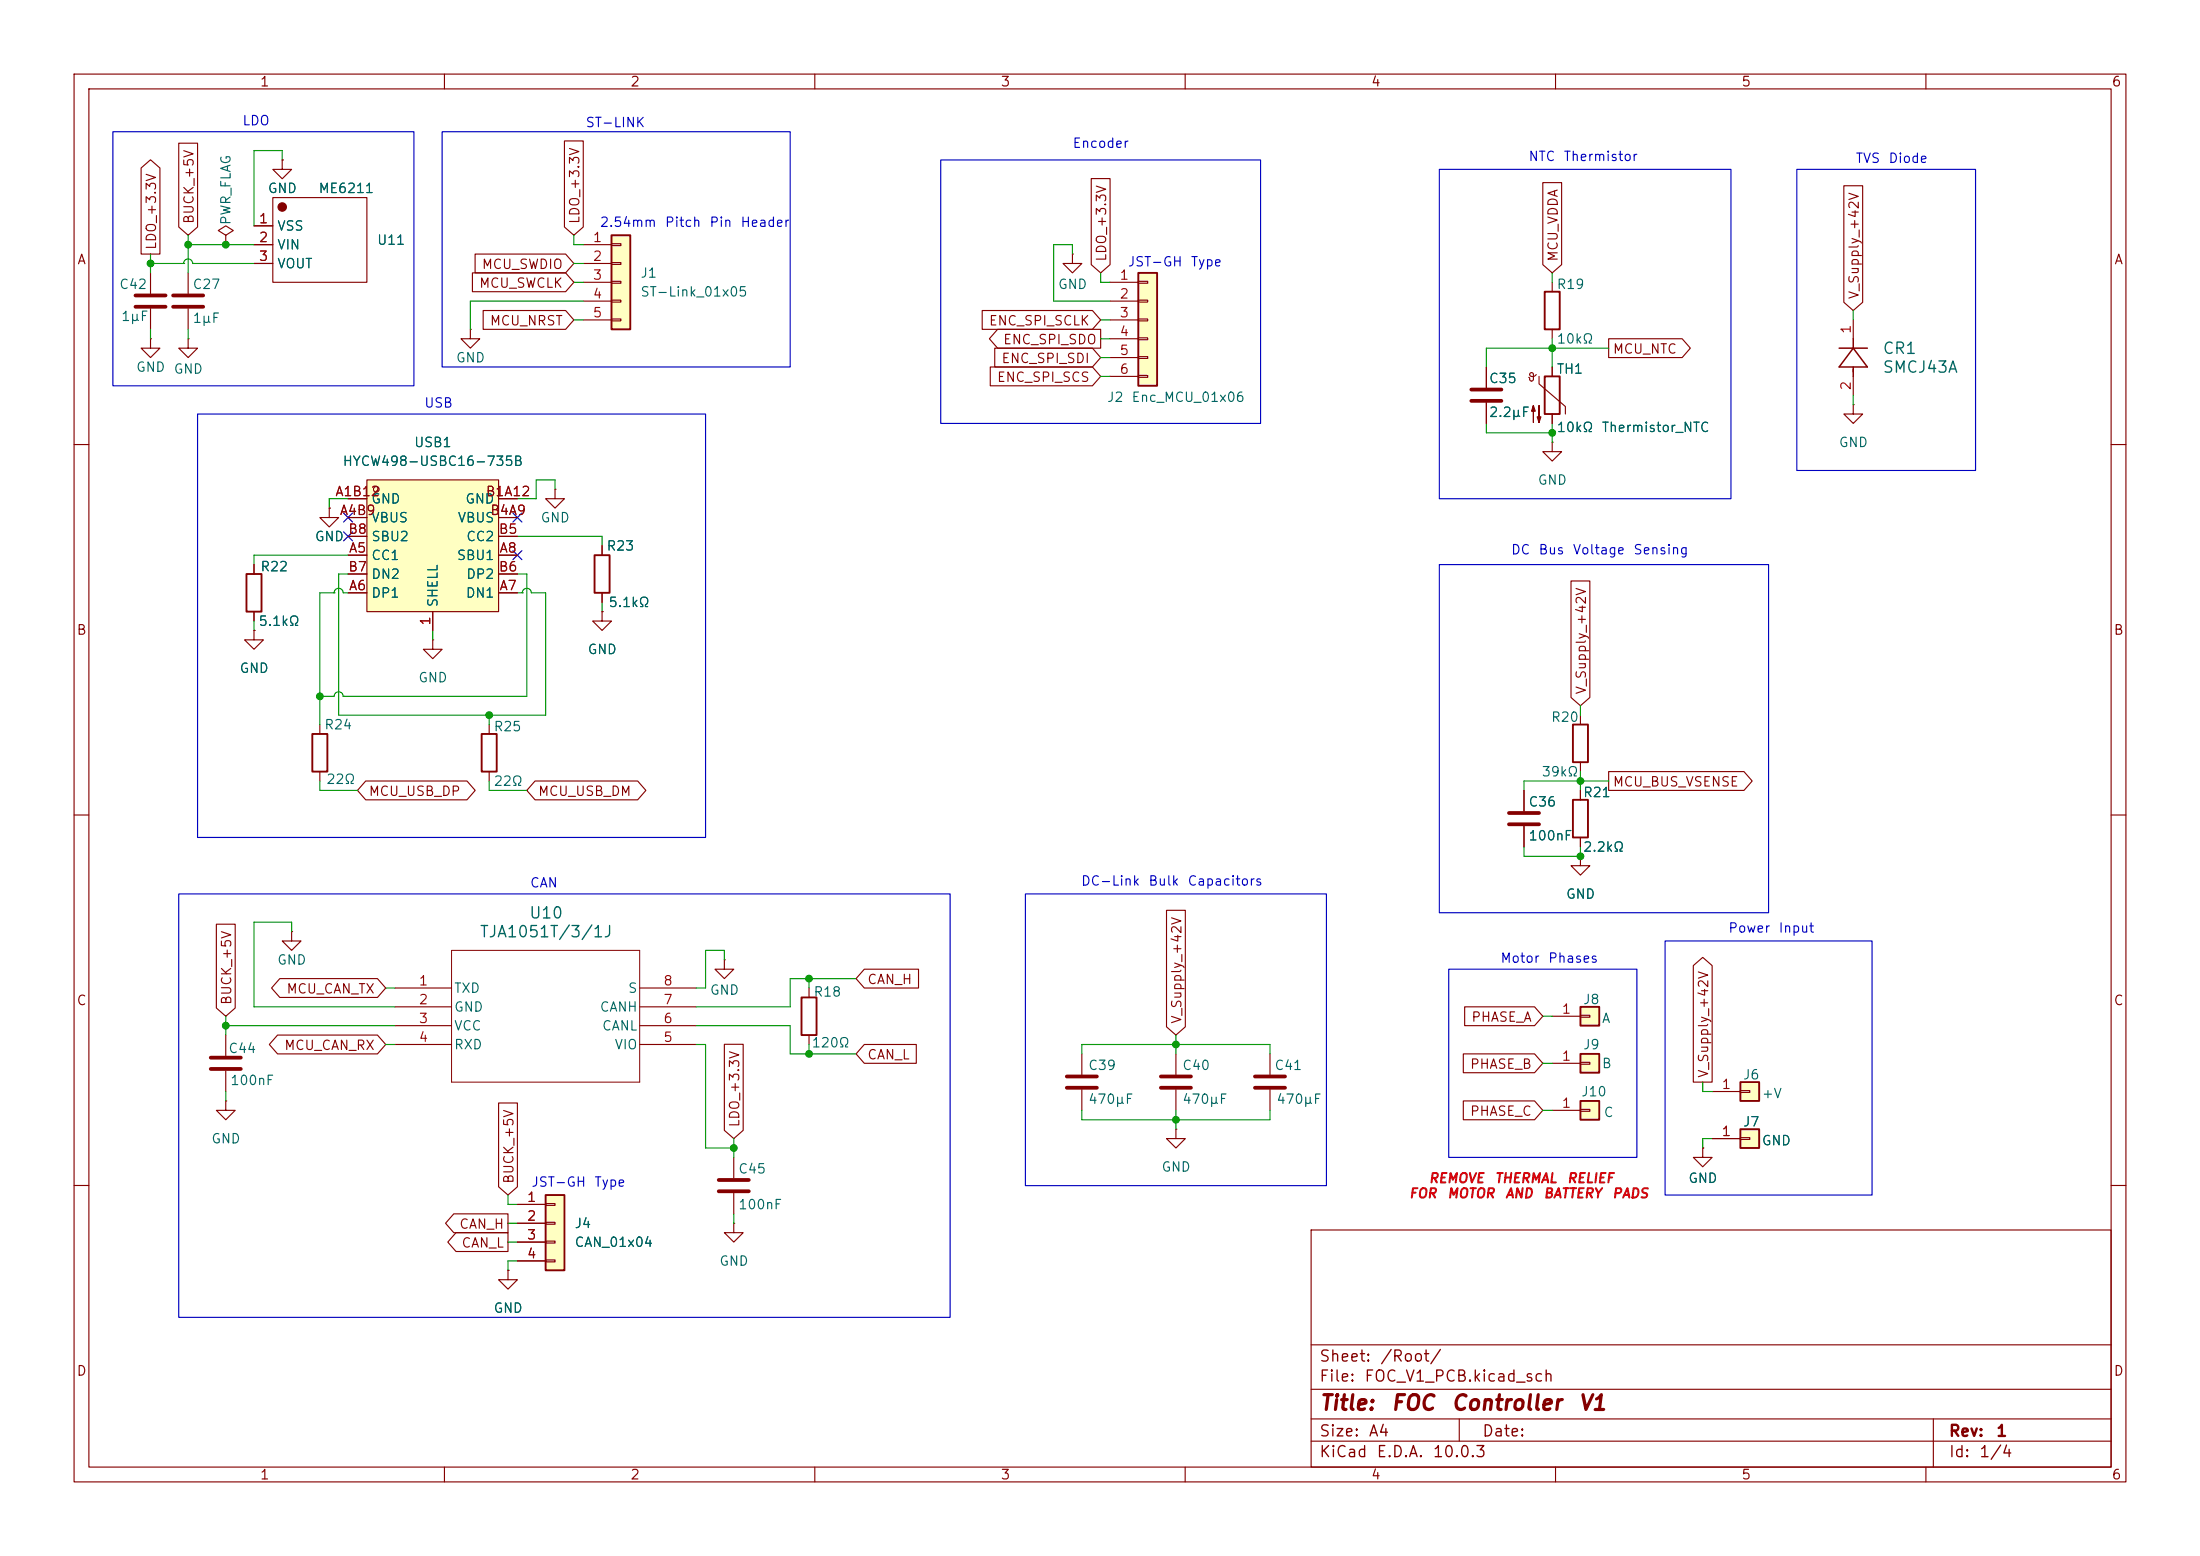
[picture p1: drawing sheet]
<svg xmlns="http://www.w3.org/2000/svg" width="297mm" height="210mm" viewBox="0 0 297 210" stroke-linecap="round" stroke-linejoin="round" font-family="sans-serif">
<g fill="none" stroke="#840000" stroke-width=".15">
<path d="M10 10h277v190h-277zM12 12h273v186h-273zM60 10v2M110 10v2M160 10v2M210 10v2M260 10v2M10 60h2M285 60h2M10 110h2M285 110h2M10 160h2"/>
<path d="M177 166h108v32h-108zM285 160h2M60 198v2M110 198v2M160 198v2M177 194.5h108M177 191.5h108M177 187.5h108M177 181.5h108M197 191.5v3M210 198v2M260 198v2"/>
<path d="M261 191.5v6.5"/>
</g>
<path d="M213.4 148.6h2.5v2.5h-2.5z" fill="#ffffc2"/>
<path d="M213.4 148.6h2.5v2.5h-2.5z" fill="none" stroke="#840000" stroke-width=".25"/>
<path d="M144.8 34.3v1.3h1.2l-1.2 1.2-1.3-1.2h1.3M144.8 34.3h.1M44.4 68.6v1.3h1.3l-1.3 1.2-1.2-1.2h1.2M44.4 68.6h.1M209.5 149.9h3.9M213.4 149.7h1.2v.3h-1.2z" fill="none" stroke="#840000" stroke-width=".15"/>
<path d="M213.4 142.2h2.5v2.6h-2.5z" fill="#ffffc2"/>
<path d="M213.4 142.2h2.5v2.6h-2.5z" fill="none" stroke="#840000" stroke-width=".25"/>
<path d="M209.5 143.5h3.9M213.4 143.4h1.2v.2h-1.2z" fill="none" stroke="#840000" stroke-width=".15"/>
<path d="M82.5 31.8h2.6v12.7h-2.6z" fill="#ffffc2"/>
<path d="M82.5 31.8h2.6v12.7h-2.6z" fill="none" stroke="#840000" stroke-width=".25"/>
<path d="M78.7 33h3.8M78.7 35.6h3.8M78.7 38.1h3.8M82.5 32.9h1.3v.2h-1.3zM82.5 35.4h1.3v.3h-1.3zM82.5 38h1.3v.2h-1.3zM78.7 40.6h3.8M78.7 43.2h3.8M82.5 40.5h1.3v.3h-1.3zM82.5 43.1h1.3v.2h-1.3zM34.3 85.1v1.3h1.3l-1.3 1.2-1.3-1.2h1.3M34.3 85.1h.1" fill="none" stroke="#840000" stroke-width=".15"/>
<path d="M49.5 64.8h17.8v17.8h-17.8z" fill="#ffffc2"/>
<g fill="none" stroke="#840000" stroke-width=".15">
<path d="M47 67.3h2.5M47 69.9h2.5M47 74.9h2.5M47 72.4h2.5M47 77.5h2.5M49.5 64.8h17.8v17.8h-17.8zM67.3 67.3h2.5M67.3 69.9h2.5M67.3 74.9h2.5M67.3 72.4h2.5M67.3 77.5h2.5M47 80h2.5"/>
<path d="M58.4 82.6v2.5M67.3 80h2.5"/>
<circle cx="50.8" cy="66" r=".38"/>
</g>
<path d="M213.4 135.9h2.5v2.5h-2.5z" fill="#ffffc2"/>
<path d="M213.4 135.9h2.5v2.5h-2.5z" fill="none" stroke="#840000" stroke-width=".25"/>
<path d="M81.3 82.6v1.2h1.2l-1.2 1.3-1.3-1.3h1.3M81.3 82.6h.1M213.4 115.6v1.2h1.2l-1.2 1.3-1.3-1.3h1.3M213.4 115.6h.1M209.5 137.2h3.9M213.4 137h1.2v.3h-1.2z" fill="none" stroke="#840000" stroke-width=".15"/>
<path d="M234.9 146.1h2.6v2.5h-2.6z" fill="#ffffc2"/>
<path d="M212.3 108h2.1v5h-2.1zM234.9 146.1h2.6v2.5h-2.6z" fill="none" stroke="#840000" stroke-width=".25"/>
<g fill="none" stroke="#840000" stroke-width=".15">
<path d="M30.5 31.8l1-.7-1-.6-1 .6 1 .7v1.2M30.5 33h.1M34.3 30.5h2.5M34.3 33h2.5M34.3 35.6h2.5M36.8 26.7h12.7v11.4h-12.7zM205.7 106.7v2.8M205.7 111.5v2.8M213.4 106.7v1.3M213.4 113v1.3M39.4 125.7v1.3h1.2l-1.2 1.3-1.3-1.3h1.3M39.4 125.7h.1"/>
<path d="M231.1 147.3h3.8M234.9 147.2h1.3v.2h-1.3z"/>
</g>
<path d="M203.7 109.7h4.1M203.7 111.3h4.1" fill="none" stroke="#840000" stroke-width=".51"/>
<circle cx="38.1" cy="27.9" r=".57" fill="#840000" stroke="#840000" stroke-width=".15"/>
<path d="M153.7 36.8h2.5v15.3h-2.5z" fill="#ffffc2"/>
<path d="M153.7 36.8h2.5v15.3h-2.5z" fill="none" stroke="#840000" stroke-width=".25"/>
<g fill="none" stroke="#840000" stroke-width=".15">
<path d="M149.9 38.1h3.8M153.7 38h1.2v.2h-1.2zM149.9 40.6h3.8M149.9 43.2h3.8M149.9 45.7h3.8M149.9 48.3h3.8M149.9 50.8h3.8M153.7 40.5h1.2v.3h-1.2zM153.7 43.1h1.2v.2h-1.2zM153.7 45.6h1.2v.2h-1.2zM153.7 48.1h1.2v.3h-1.2zM153.7 50.7h1.2v.2h-1.2z"/>
<path d="M74.9 66v1.3h1.3l-1.3 1.3-1.2-1.3h1.2M74.9 66h.1"/>
</g>
<path d="M234.9 152.4h2.6v2.5h-2.6z" fill="#ffffc2"/>
<path d="M80.3 74.9h2v5.1h-2zM212.3 97.8h2.1v5.1h-2.1zM108.2 134.6h2v5.1h-2zM234.9 152.4h2.6v2.5h-2.6z" fill="none" stroke="#840000" stroke-width=".25"/>
<g fill="none" stroke="#840000" stroke-width=".15">
<path d="M25.4 36.8v2.8M38.1 21.6v1.3h1.3l-1.3 1.2-1.3-1.2h1.3M38.1 21.6h.1M20.3 45.7v1.3h1.3l-1.3 1.3-1.3-1.3h1.3M20.3 45.7h.1M25.4 45.7v1.3h1.3l-1.3 1.3-1.3-1.3h1.3M25.4 45.7h.1M25.4 41.7v2.8M209.5 59.7v1.3h1.3l-1.3 1.2-1.2-1.2h1.2M209.5 59.7h.1M250.2 54.6v1.3h1.3l-1.3 1.3-1.3-1.3h1.3M250.2 54.6h.1"/>
<path d="M250.2 43.2v2.5M250.2 50.8v2.5M81.3 73.7v1.2M81.3 80v1.3M213.4 96.5v1.3M213.4 102.9v1.2M30.5 139.7v2.8M53.3 133.4h7.7M53.3 135.9h7.7M53.3 138.4h7.7M86.4 133.4h7.6M86.4 135.9h7.6"/>
<path d="M86.4 138.4h7.6M97.8 129.5v1.3h1.3l-1.3 1.3-1.3-1.3h1.3M97.8 129.5h.1M109.2 133.4v1.2M109.2 139.7v1.3M30.5 148.6v1.3h1.2l-1.2 1.2-1.3-1.2h1.3M30.5 148.6h.1M30.5 144.5v2.8M53.3 141h7.7M86.4 141h7.6M99.1 156.2v2.8M146 142.2v2.8"/>
<path d="M146 147.1v2.8M158.7 152.4v1.3h1.3l-1.3 1.2-1.2-1.2h1.2M158.7 152.4h.1M158.7 142.2v2.8M158.7 147.1v2.8M171.4 142.2v2.8M171.4 147.1v2.8M229.9 154.9v1.3h1.2l-1.2 1.3-1.3-1.3h1.3M229.9 154.9h.1M231.1 153.7h3.8M234.9 153.5h1.3v.3h-1.3zM68.6 171.5v1.2h1.2l-1.2 1.3-1.3-1.3h1.3"/>
<path d="M68.6 171.5h.1M99.1 165.1v1.3h1.2l-1.2 1.2-1.3-1.2h1.3M99.1 165.1h.1M99.1 161v2.8"/>
</g>
<path d="M23.4 39.9h4M23.4 41.4h4M28.4 142.7h4.1M28.4 144.3h4.1M97 159.3h4.1M144 145.3h4.1M144 146.8h4.1M156.7 145.3h4.1M156.7 146.8h4.1M169.4 145.3h4.1M169.4 146.8h4.1M97 160.8h4.1" fill="none" stroke="#840000" stroke-width=".51"/>
<path d="M61 128.3h25.4v17.8h-25.4z" fill="none" stroke="#840000" stroke-width=".14"/>
<path d="M248.3 47h3.8M250.2 45.7v1.3M250.2 49.5v1.3M250.2 47l1.9 2.5h-3.8z" fill="none" stroke="#840000" stroke-width=".2"/>
<path d="M73.7 161.3h2.5v10.2h-2.5z" fill="#ffffc2"/>
<path d="M208.5 39.4h2.1v5.1h-2.1zM208.5 50.8h2.1v5.1h-2.1zM33.3 77.5h2v5.1h-2zM42.2 99.1h2v5h-2zM65 99.1h2.1v5h-2.1zM73.7 161.3h2.5v10.2h-2.5z" fill="none" stroke="#840000" stroke-width=".25"/>
<g fill="none" stroke="#840000" stroke-width=".15">
<path d="M24.1 19.3h2.6v11.3l-1.3 1.2-1.3-1.2zM76.2 19h2.5v11.6l-1.2 1.2-1.3-1.2zM19 22.7l1.3-1.1 1.3 1.1v11.6h-2.6zM20.3 36.8v2.8M34.3 30.5h2.5M34.3 33h2.5M34.3 35.6h2.5M38.1 21.6h.1M63.8 36.8h12.6l1.1 1.3-1.1 1.3h-12.6zM64.1 34.3h12.3l1.1 1.3-1.1 1.2h-12.3zM147.3 24.1h2.6v11.6l-1.3 1.1-1.3-1.1zM208.3 24.6h2.5v11.1l-1.3 1.1-1.2-1.1z"/>
<path d="M209.5 38.1v1.3M248.9 25.1h2.6v15.7l-1.3 1.1-1.3-1.1zM20.3 41.7v2.8M63.5 44.5v1.2h1.3l-1.3 1.3-1.3-1.3h1.3M63.5 44.5h.1M65.2 41.9h11.2l1.1 1.3-1.1 1.3h-11.2zM132.6 41.9h14.9l1.1 1.3-1.1 1.3h-14.9zM133.7 49.5h13.8l1.1 1.3-1.1 1.3h-13.8zM134.3 47h13.2l1.1 1.3-1.1 1.2h-13.2zM134.7 44.4h13.9v2.6h-13.9l-1.1-1.3zM200.7 49.5v2.8M200.7 54.4v2.8"/>
<path d="M206.4 50.9l.1 .1v.2M207.4 50.5a.44 .44 0 0 1-.5 .4 .44 .44 0 0 1-.4-.4l.2-.2 .3 .1v.8l-.1 .2h-.2l-.2-.2M207.8 50.8v1l3.5 3.1v1M209.5 44.5v1.2M209.5 49.5v1.3M209.5 55.9v1.3M217.2 45.7h9.9l1.1 1.3-1.1 1.3h-9.9zM34.3 76.2v1.3M44.4 68.6h.1M47 67.3h2.5M47 69.9h2.5M47 74.9h2.5"/>
<path d="M47 72.4h2.5M47 77.5h2.5M67.3 67.3h2.5M67.3 69.9h2.5M67.3 74.9h2.5M67.3 72.4h2.5M67.3 77.5h2.5M81.3 73.7v1.2M212.1 78.4h2.5v15.7l-1.2 1.2-1.3-1.2zM34.3 85.1h.1M34.3 82.6v1.2M43.2 97.8v1.3"/>
<path d="M47 80h2.5M58.4 86.4v1.2h1.3l-1.3 1.3-1.3-1.3h1.3M58.4 86.4h.1M58.4 82.6v2.5M66 97.8v1.3M67.3 80h2.5M81.3 82.6h.1M81.3 80v1.3M43.2 104.1v1.3M49.4 105.4h13.6l1.2 1.3-1.2 1.3h-13.6l-1.1-1.3zM66 104.1v1.3M72.2 105.4h13.9l1.1 1.3-1.1 1.3h-13.9l-1.1-1.3z"/>
<path d="M205.7 106.7v2.8M205.7 111.5v2.8M213.4 115.6h.1M213.4 106.7v1.3M213.4 113v1.3M217.2 104.1h18.2l1.1 1.3-1.1 1.3h-18.2zM29.2 124.7h2.6v11.3l-1.3 1.2-1.3-1.2zM37.5 139.7h13.5l1.1 1.3-1.1 1.2h-13.5l-1.1-1.2zM37.8 132.1h13.2l1.1 1.3-1.1 1.2h-13.2l-1.1-1.2zM116.7 130.8h7.3v2.6h-7.3l-1.1-1.3zM157.5 122.9h2.5v15.7l-1.3 1.1-1.2-1.1zM197.7 135.9h9.5l1.1 1.3-1.1 1.2h-9.5z"/>
<path d="M228.6 130.3l1.3-1.1 1.2 1.1v15.8h-2.5zM67.3 148.9h2.6v11.3l-1.3 1.1-1.3-1.1zM97.8 140.9h2.5v11.7l-1.2 1.1-1.3-1.1zM116.7 141h7v2.5h-7l-1.1-1.3zM197.5 142.2h9.7l1.1 1.3-1.1 1.3h-9.7zM197.5 148.6h9.7l1.1 1.3-1.1 1.2h-9.7zM229.9 154.9h.1M231.1 153.7h3.8M61.3 163.8h7.3v2.6h-7.3l-1.2-1.3zM61.6 166.4h7v2.5h-7l-1.2-1.3zM68.6 171.5h.1M69.8 162.6h3.9"/>
<path d="M69.8 165.1h3.9M69.8 167.6h3.9M69.8 170.2h3.9M73.7 162.4h1.2v.3h-1.2zM73.7 165h1.2v.2h-1.2zM73.7 167.5h1.2v.3h-1.2zM73.7 170.1h1.2v.2h-1.2z"/>
</g>
<path d="M18.3 39.9h4.1M18.3 41.4h4.1M198.6 52.6h4.1M198.6 54.1h4.1" fill="none" stroke="#840000" stroke-width=".51"/>
<g fill="#840000" stroke="#840000" stroke-width=".15">
<path d="M207 54.7l.3 .8h-.5l.2-.8v2.3z"/>
<path d="M207.8 54.7v2.3l-.3-.7h.5l-.2 .7z"/>
</g>
<g fill="none" stroke="#009600" stroke-width=".15">
<path d="M20.3 35.6h4.5M20.3 34.3v2.5M24.8 35.6h.1M24.8 35.6a.61 .61 0 0 1 .6-.6 .61 .61 0 0 1 .6 .6h8.3M25.4 33h8.9M25.4 31.8v5M38.1 21.6v-1.3h-3.8v10.2M77.5 31.8v1.2h1.2M77.5 38.1h1.2M77.5 35.6h1.2M144.8 34.3v-1.3h-2.6v7.6h7.7M148.6 36.8v1.3h1.3"/>
<path d="M209.5 36.8v1.3M20.3 44.5v1.2M25.4 44.5v1.2M77.5 43.2h1.2M78.7 40.6h-15.2v3.9M148.6 43.2h1.3M148.6 45.7h1.3M148.6 50.8h1.3M148.6 48.3h1.3M200.7 57.2v1.2h8.8M209.5 45.7v3.8M209.5 57.2v2.5"/>
<path d="M217.2 47h-16.5v2.5M250.2 41.9v1.3M250.2 53.3v1.3M47 77.5h-1.3v19h28v-16.5h-2a.61 .61 0 0 0-.6-.6 .61 .61 0 0 0-.6 .6M47 74.9h-12.7v1.3M47 67.3h-2.6v1.3M69.8 77.5h1.3v16.5h-24.8M69.8 72.4h11.5v1.3M74.9 66v-1.2h-2.5v2.5h-2.6M34.3 83.8v1.3M43.2 94h1.9a.61 .61 0 0 1 .6-.6 .61 .61 0 0 1 .6 .6M45.1 80h.1"/>
<path d="M45.1 80a.61 .61 0 0 1 .6-.6 .61 .61 0 0 1 .6 .6h.7M45.1 80h-1.9v17.8M46.3 94h.1M58.4 85.1v1.3M66 96.5v1.3M69.8 80h.7M70.5 80h.1M81.3 81.3v1.3M213.4 95.3v1.2M43.2 105.4v1.3h5.1M66 105.4v1.3h5.1M205.7 114.3v1.3h7.7v-1.3"/>
<path d="M213.4 104.1v2.6M217.2 105.4h-11.5v1.3M30.5 138.4h22.8M30.5 137.2v2.5M39.4 125.7v-1.2h-5.1v11.4h19M52.1 133.4h1.2M94 138.4h12.7v3.8h8.9M97.8 129.5v-1.2h-2.6v5.1h-1.2M109.2 132.1v1.3M115.6 132.1h-8.9v3.8h-12.7M158.7 139.7v2.5M208.3 137.2h1.2"/>
<path d="M30.5 147.3v1.3M52.1 141h1.2M94 141h1.2v13.9h3.9M99.1 153.7v2.5M109.2 141v1.2M146 142.2v-1.2h25.4v1.2M146 149.9v1.2h25.4v-1.2M158.7 149.9v2.5M208.3 143.5h1.2M208.3 149.9h1.2M229.9 146.1v1.2h1.2M231.1 153.7h-1.2v1.2"/>
<path d="M68.6 161.3v1.3h1.2M68.6 167.6h1.2M68.6 165.1h1.2M69.8 170.2h-1.2v1.3M99.1 163.8v1.3"/>
</g>
<path d="M46.4 71.8l1.2 1.2M46.4 69.2l1.2 1.3M47.6 71.8l-1.2 1.2M47.6 69.2l-1.2 1.3M69.2 74.3l1.3 1.2M69.2 69.2l1.3 1.3M70.5 74.3l-1.3 1.2M70.5 69.2l-1.3 1.3" fill="none" stroke="#000084" stroke-width=".15"/>
<path d="M15.2 17.8h40.7v34.3h-40.7zM59.7 17.8h47v31.7h-47zM127 21.6h43.2v35.6h-43.2zM194.3 22.9h39.4v44.4h-39.4zM242.6 22.9h24.1v40.6h-24.1zM26.7 55.9h68.5v57.1h-68.5zM194.3 76.2h44.5v47h-44.5zM24.1 120.7h104.2v57.1h-104.2zM138.4 120.7h40.7v39.3h-40.7zM195.6 130.8h25.4v25.4h-25.4zM224.8 127h27.9v34.3h-27.9z" fill="none" stroke="#0000c2" stroke-width=".15"/>
<g fill="#009600" stroke="#009600" stroke-width=".14">
<circle cx="158.7" cy="141" r=".46"/>
<circle cx="158.7" cy="151.1" r=".46"/>
<circle cx="209.5" cy="47" r=".46"/>
<circle cx="209.5" cy="58.4" r=".46"/>
<circle cx="213.4" cy="115.6" r=".46"/>
<circle cx="213.4" cy="105.4" r=".46"/>
<circle cx="30.5" cy="138.4" r=".46"/>
<circle cx="66" cy="96.5" r=".46"/>
<circle cx="43.2" cy="94" r=".46"/>
<circle cx="30.5" cy="33" r=".46"/>
<circle cx="20.3" cy="35.6" r=".46"/>
<circle cx="25.4" cy="33" r=".46"/>
<circle cx="109.2" cy="142.2" r=".46"/>
<circle cx="109.2" cy="132.1" r=".46"/>
<circle cx="99.1" cy="154.9" r=".46"/>
</g>
<g font-size="2" fill="#840000">
<text x="178" y="190.8">Title:</text>
<text x="187.7" y="190.8">FOC</text>
<text x="195.8" y="190.8">Controller</text>
<text x="213" y="190.8">V1</text>
</g>
<g font-size="1.5" fill="#006464">
<text x="254.1" y="50.7">SMCJ43A</text>
<text x="254.1" y="48.2">CR1</text>
<text x="71.3" y="124.4">U10</text>
<text x="64.7" y="126.9">TJA1051T/3/1J</text>
</g>
<g font-size="1.5" fill="#840000">
<text x="178" y="184.2">Sheet:</text>
<text x="186.2" y="184.2">/Root/</text>
<text x="178" y="186.9">File:</text>
<text x="184.1" y="186.9">FOC_V1_PCB.kicad_sch</text>
<text x="178" y="197.1">KiCad</text>
<text x="178" y="194.3">Size:</text>
<text x="184.7" y="194.3">A4</text>
<text x="185.7" y="197.1">E.D.A.</text>
<text x="193.3" y="197.1">10.0.3</text>
<text x="200" y="194.3">Date:</text>
<text x="263" y="194.3">Rev:</text>
<text x="263" y="197.1">Id:</text>
<text x="267.1" y="197.1">1/4</text>
<text x="269.4" y="194.3">1</text>
</g>
<g font-size="1.3" fill="#840000">
<text x="35" y="12">1</text>
<text x="85" y="12">2</text>
<text x="135" y="12">3</text>
<text x="185" y="12">4</text>
<text x="235" y="12">5</text>
<text x="285" y="12">6</text>
<text x="10.3" y="36">A</text>
<text x="21.4" y="33.8" transform="rotate(-90 21.4 33.8)">LDO_+3.3V</text>
<text x="26.5" y="30.3" transform="rotate(-90 26.5 30.3)">BUCK_+5V</text>
<text x="78.5" y="30.3" transform="rotate(-90 78.5 30.3)">LDO_+3.3V</text>
<text x="149.7" y="35.4" transform="rotate(-90 149.7 35.4)">LDO_+3.3V</text>
<text x="210.6" y="35.4" transform="rotate(-90 210.6 35.4)">MCU_VDDA</text>
<text x="285.3" y="36">A</text>
<text x="64.6" y="39.2">MCU_SWCLK</text>
<text x="65" y="36.6">MCU_SWDIO</text>
<text x="251.3" y="40.5" transform="rotate(-90 251.3 40.5)">V_Supply_+42V</text>
<text x="66" y="44.2">MCU_NRST</text>
<text x="133.4" y="44.2">ENC_SPI_SCLK</text>
<text x="135.3" y="46.8">ENC_SPI_SDO</text>
<text x="134.5" y="51.9">ENC_SPI_SCS</text>
<text x="135.1" y="49.3">ENC_SPI_SDI</text>
<text x="217.6" y="48.1">MCU_NTC</text>
<text x="10.3" y="86">B</text>
<text x="285.3" y="86">B</text>
<text x="214.4" y="93.8" transform="rotate(-90 214.4 93.8)">V_Supply_+42V</text>
<text x="49.7" y="107.7">MCU_USB_DP</text>
<text x="72.5" y="107.7">MCU_USB_DM</text>
<text x="217.6" y="106.5">MCU_BUS_VSENSE</text>
<text x="10.3" y="136">C</text>
<text x="31.5" y="135.7" transform="rotate(-90 31.5 135.7)">BUCK_+5V</text>
<text x="38.6" y="134.4">MCU_CAN_TX</text>
<text x="117" y="133.1">CAN_H</text>
<text x="285.3" y="136">C</text>
<text x="38.3" y="142">MCU_CAN_RX</text>
<text x="117" y="143.3">CAN_L</text>
<text x="159.8" y="138.3" transform="rotate(-90 159.8 138.3)">V_Supply_+42V</text>
<text x="198.5" y="138.2">PHASE_A</text>
<text x="198.4" y="144.6">PHASE_B</text>
<text x="230.9" y="145.6" transform="rotate(-90 230.9 145.6)">V_Supply_+42V</text>
<text x="100.1" y="152.2" transform="rotate(-90 100.1 152.2)">LDO_+3.3V</text>
<text x="198.4" y="150.9">PHASE_C</text>
<text x="69.6" y="159.9" transform="rotate(-90 69.6 159.9)">BUCK_+5V</text>
<text x="61.9" y="166.2">CAN_H</text>
<text x="62.2" y="168.7">CAN_L</text>
<text x="10.3" y="186">D</text>
<text x="285.3" y="186">D</text>
<text x="35" y="200">1</text>
<text x="85" y="200">2</text>
<text x="135" y="200">3</text>
<text x="185" y="200">4</text>
<text x="235" y="200">5</text>
<text x="285" y="200">6</text>
</g>
<g font-size="1.3" fill="#0000c2">
<text x="32.6" y="17.2">LDO</text>
<text x="79" y="17.5">ST-LINK</text>
<text x="144.7" y="20.3">Encoder</text>
<text x="206.3" y="22.1">NTC</text>
<text x="211" y="22.1">Thermistor</text>
<text x="250.4" y="22.3">TVS</text>
<text x="254.9" y="22.3">Diode</text>
<text x="80.9" y="30.9">2.54mm</text>
<text x="89.7" y="30.9">Pitch</text>
<text x="95.7" y="30.9">Pin</text>
<text x="99.9" y="30.9">Header</text>
<text x="152.2" y="36.3">JST-GH</text>
<text x="160.7" y="36.3">Type</text>
<text x="57.2" y="55.3">USB</text>
<text x="203.9" y="75.1">DC</text>
<text x="207.6" y="75.1">Bus</text>
<text x="212.2" y="75.1">Voltage</text>
<text x="220.4" y="75.1">Sensing</text>
<text x="145.9" y="119.8">DC-Link</text>
<text x="154.9" y="119.8">Bulk</text>
<text x="160.2" y="119.8">Capacitors</text>
<text x="71.5" y="120.1">CAN</text>
<text x="202.5" y="130.3">Motor</text>
<text x="208.9" y="130.3">Phases</text>
<text x="233.2" y="126.2">Power</text>
<text x="240" y="126.2">Input</text>
<text x="71.6" y="160.5">JST-GH</text>
<text x="80.1" y="160.5">Type</text>
</g>
<g font-size="1.3" fill="#006464">
<text x="36.1" y="26.4">GND</text>
<text x="42.9" y="26.4">ME6211</text>
<text x="31.5" y="30.5" transform="rotate(-90 31.5 30.5)">PWR_FLAG</text>
<text x="37.3" y="31.5">VSS</text>
<text x="37.3" y="34">VIN</text>
<text x="50.8" y="33.4">U11</text>
<text x="16" y="39.3">C42</text>
<text x="25.9" y="39.3">C27</text>
<text x="37.3" y="36.5">VOUT</text>
<text x="86.4" y="37.8">J1</text>
<text x="86.4" y="40.3">ST-Link_01x05</text>
<text x="142.7" y="39.3">GND</text>
<text x="210.1" y="39.3">R19</text>
<text x="16.3" y="43.6">1µF</text>
<text x="25.9" y="43.9">1µF</text>
<text x="210.1" y="46.7">10kΩ</text>
<text x="18.3" y="50.5">GND</text>
<text x="23.4" y="50.8">GND</text>
<text x="61.5" y="49.2">GND</text>
<text x="200.9" y="52">C35</text>
<text x="210.1" y="50.8">TH1</text>
<text x="149.4" y="54.6">J2</text>
<text x="152.7" y="54.6">Enc_MCU_01x06</text>
<text x="200.9" y="56.6">2.2µF</text>
<text x="210.1" y="58.6">10kΩ</text>
<text x="216.1" y="58.6">Thermistor_NTC</text>
<text x="46.2" y="63.2">HYCW498-USBC16-735B</text>
<text x="55.8" y="60.7">USB1</text>
<text x="207.5" y="65.7">GND</text>
<text x="248.2" y="60.7">GND</text>
<text x="50" y="68.3">GND</text>
<text x="50" y="70.8">VBUS</text>
<text x="61.7" y="70.8">VBUS</text>
<text x="62.7" y="68.3">GND</text>
<text x="72.9" y="70.8">GND</text>
<text x="35.1" y="77.4">R22</text>
<text x="42.4" y="73.4">GND</text>
<text x="50" y="75.9">CC1</text>
<text x="50" y="73.4">SBU2</text>
<text x="61.6" y="75.9">SBU1</text>
<text x="62.8" y="73.4">CC2</text>
<text x="81.8" y="74.6">R23</text>
<text x="50" y="81">DP1</text>
<text x="50" y="78.4">DN2</text>
<text x="59.4" y="82" transform="rotate(-90 59.4 82)">SHELL</text>
<text x="62.8" y="81">DN1</text>
<text x="62.8" y="78.4">DP2</text>
<text x="82.1" y="82.3">5.1kΩ</text>
<text x="34.8" y="84.8">5.1kΩ</text>
<text x="79.2" y="88.6">GND</text>
<text x="32.3" y="91.1">GND</text>
<text x="56.4" y="92.4">GND</text>
<text x="43.7" y="98.8">R24</text>
<text x="66.6" y="99">R25</text>
<text x="209.3" y="97.7">R20</text>
<text x="44" y="106.1">22Ω</text>
<text x="66.6" y="106.4">22Ω</text>
<text x="208" y="105.1">39kΩ</text>
<text x="213.6" y="107.9">R21</text>
<text x="206.3" y="113.7">100nF</text>
<text x="206.3" y="109.2">C36</text>
<text x="213.6" y="115.3">2.2kΩ</text>
<text x="211.3" y="121.6">GND</text>
<text x="37.3" y="130.5">GND</text>
<text x="61.2" y="134.3">TXD</text>
<text x="61.2" y="136.9">GND</text>
<text x="80.9" y="136.9">CANH</text>
<text x="84.7" y="134.3">S</text>
<text x="95.8" y="134.6">GND</text>
<text x="109.7" y="134.8">R18</text>
<text x="213.6" y="135.8">J8</text>
<text x="30.7" y="142.4">C44</text>
<text x="61.2" y="139.4">VCC</text>
<text x="61.2" y="141.9">RXD</text>
<text x="81.2" y="139.4">CANL</text>
<text x="82.9" y="141.9">VIO</text>
<text x="109.5" y="141.7">120Ω</text>
<text x="213.6" y="141.9">J9</text>
<text x="216.2" y="138.4">A</text>
<text x="31" y="146.8">100nF</text>
<text x="146.8" y="144.7">C39</text>
<text x="146.8" y="149.3">470µF</text>
<text x="159.5" y="144.7">C40</text>
<text x="159.5" y="149.3">470µF</text>
<text x="172" y="144.7">C41</text>
<text x="172.2" y="149.3">470µF</text>
<text x="213.4" y="148.3">J10</text>
<text x="216.2" y="144.5">B</text>
<text x="235.2" y="146">J6</text>
<text x="237.8" y="148.5">+V</text>
<text x="28.4" y="154.6">GND</text>
<text x="216.4" y="151.1">C</text>
<text x="235.2" y="152.4">J7</text>
<text x="237.8" y="154.9">GND</text>
<text x="99.6" y="158.7">C45</text>
<text x="156.7" y="158.5">GND</text>
<text x="227.8" y="160">GND</text>
<text x="77.5" y="166.1">J4</text>
<text x="99.6" y="163.5">100nF</text>
<text x="77.5" y="168.6">CAN_01x04</text>
<text x="97" y="171.2">GND</text>
<text x="66.5" y="177.5">GND</text>
</g>
<g font-size="1.3" fill="#a90000">
<text x="34.9" y="30.5">1</text>
<text x="34.9" y="33">2</text>
<text x="34.9" y="35.5">3</text>
<text x="79.9" y="33">1</text>
<text x="79.9" y="35.5">2</text>
<text x="79.9" y="38.1">3</text>
<text x="79.9" y="40.6">4</text>
<text x="151.1" y="38.1">1</text>
<text x="151.1" y="40.6">2</text>
<text x="79.9" y="43.2">5</text>
<text x="151.1" y="43.2">3</text>
<text x="151.1" y="45.7">4</text>
<text x="250.2" y="45.2" transform="rotate(-90 250.2 45.2)">1</text>
<text x="151.1" y="48.2">5</text>
<text x="151.1" y="50.8">6</text>
<text x="250.2" y="52.8" transform="rotate(-90 250.2 52.8)">2</text>
<text x="45.2" y="67.3">A1B12</text>
<text x="45.8" y="69.8">A4B9</text>
<text x="65.5" y="67.3">B1A12</text>
<text x="66.1" y="69.8">B4A9</text>
<text x="46.9" y="77.4">B7</text>
<text x="46.9" y="72.4">B8</text>
<text x="47" y="74.9">A5</text>
<text x="67.2" y="72.4">B5</text>
<text x="67.2" y="77.4">B6</text>
<text x="67.3" y="74.9">A8</text>
<text x="47" y="80">A6</text>
<text x="67.3" y="80">A7</text>
<text x="58.4" y="84.5" transform="rotate(-90 58.4 84.5)">1</text>
<text x="56.4" y="133.3">1</text>
<text x="56.4" y="135.9">2</text>
<text x="89.5" y="135.9">7</text>
<text x="89.5" y="133.3">8</text>
<text x="210.7" y="137.1">1</text>
<text x="56.4" y="138.4">3</text>
<text x="56.4" y="140.9">4</text>
<text x="89.5" y="140.9">5</text>
<text x="89.5" y="138.4">6</text>
<text x="210.7" y="143.5">1</text>
<text x="210.7" y="149.8">1</text>
<text x="232.3" y="147.3">1</text>
<text x="232.3" y="153.6">1</text>
<text x="71" y="162.5">1</text>
<text x="71" y="165.1">2</text>
<text x="71" y="167.6">3</text>
<text x="71" y="170.2">4</text>
</g>
<g font-size="1.3" fill="#ff0010">
<text x="192.8" y="160">REMOVE</text>
<text x="201.7" y="160">THERMAL</text>
<text x="211.5" y="160">RELIEF</text>
<text x="190.1" y="162">FOR</text>
<text x="195.3" y="162">MOTOR</text>
<text x="203.1" y="162">AND</text>
<text x="208.3" y="162">BATTERY</text>
<text x="217.6" y="162">PADS</text>
</g>
</svg>
